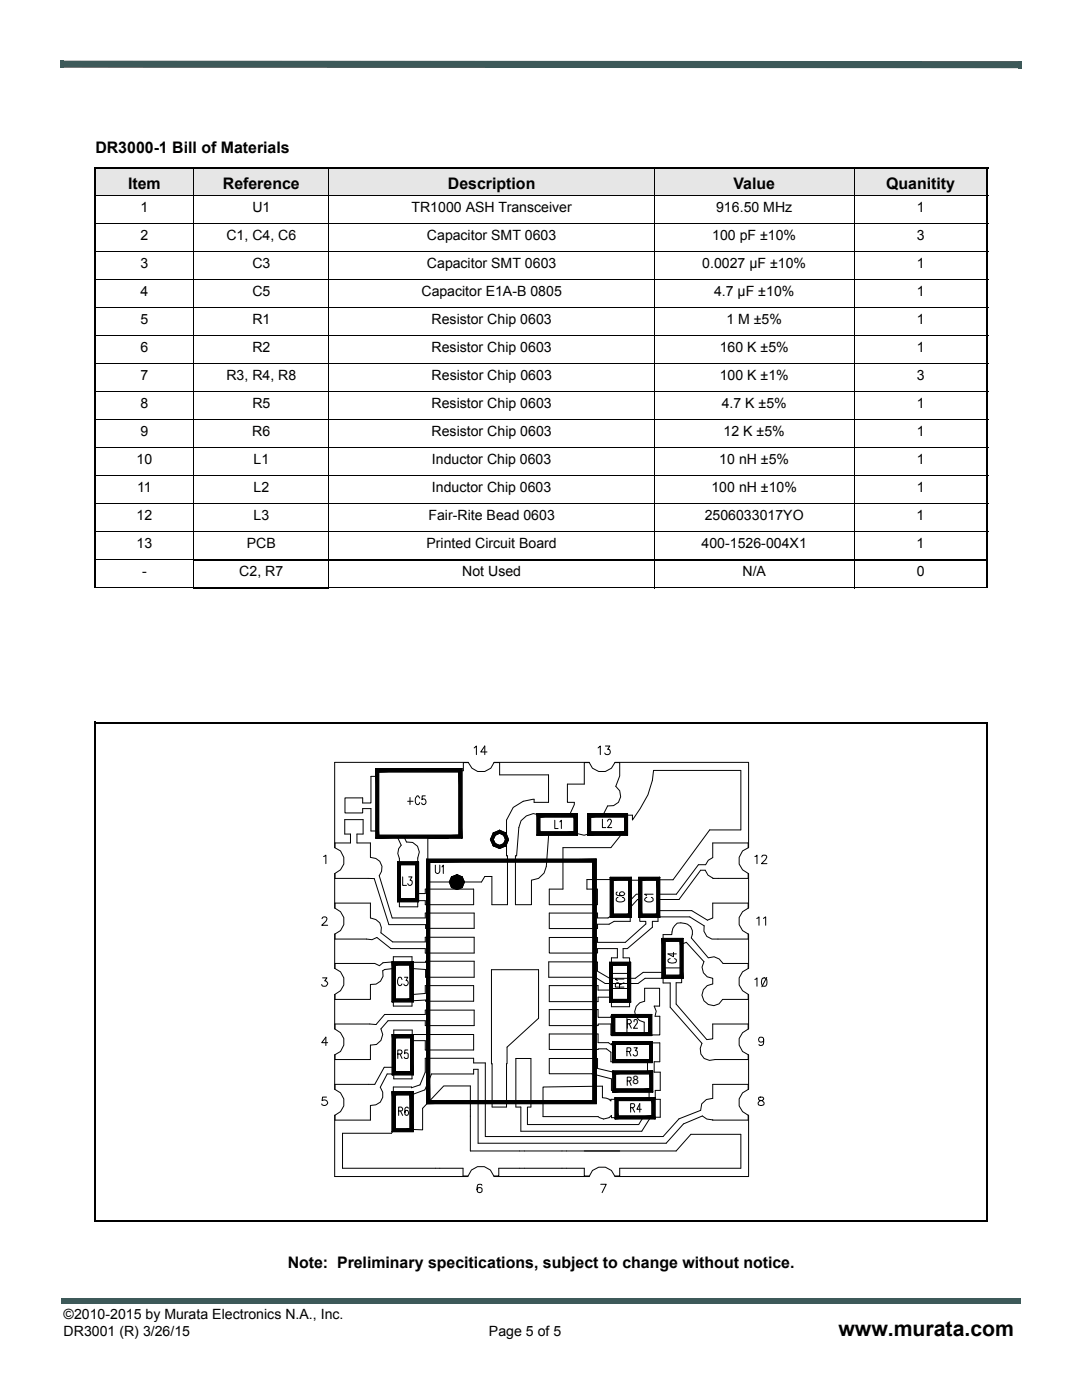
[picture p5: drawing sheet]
<svg xmlns="http://www.w3.org/2000/svg" width="216mm" height="279mm" viewBox="0 0 216 279" stroke-linecap="round" stroke-linejoin="round" font-family="sans-serif">
<g fill="#3d5959">
<path d="M12 12.1h.7v1.4h-.7z"/>
<path d="M203.2 12.2h.7v1.4h-.7z"/>
<path d="M12.7 12.1l190.5 .1v1.4l-190.5-.1z"/>
<path d="M12.2 259.2h.5v1.1h-.5z"/>
<path d="M12.7 259.2h191v1.1h-191z"/>
</g>
<path d="M55.8 141.5h104.7v104.1h-104.7z" fill="#fff"/>
<path d="M55.8 141.5h104.7v104.1h-104.7z" fill="none" stroke="#fff" stroke-width=".2"/>
<path d="M56.9 142.7h102.4v101.7h-102.4z" fill="#fff"/>
<g fill="none" stroke="#000" stroke-width=".2">
<path d="M66.8 152.1h26.6a2.7 2.7 0 0 0 2.6 2 2.7 2.7 0 0 0 2.6-2h19a2.7 2.7 0 0 0 2.5 2 2.7 2.7 0 0 0 2.6-2h26.7v17.1a2.7 2.7 0 0 0-2 2.5 2.7 2.7 0 0 0 2 2.6v6.9a2.72 2.72 0 0 0-2 2.6 2.72 2.72 0 0 0 2 2.6v6.9a2.72 2.72 0 0 0-2 2.6 2.72 2.72 0 0 0 2 2.6v6.8a2.7 2.7 0 0 0-2 2.6 2.7 2.7 0 0 0 2 2.6v6.9a2.72 2.72 0 0 0-2 2.6 2.72 2.72 0 0 0 2 2.6v12.2h-26.7a2.69 2.69 0 0 0-2.6-1.9 2.69 2.69 0 0 0-2.5 1.9h-19a2.7 2.7 0 0 0-2.6-2.1 2.7 2.7 0 0 0-2.7 2.1h-26.5v-12.2a2.74 2.74 0 0 0 1.9-2.6 2.74 2.74 0 0 0-1.9-2.6v-6.9a2.72 2.72 0 0 0 1.9-2.6 2.72 2.72 0 0 0-1.9-2.6v-6.8a2.74 2.74 0 0 0 1.9-2.6 2.74 2.74 0 0 0-1.9-2.6v-6.9a2.74 2.74 0 0 0 1.9-2.6 2.74 2.74 0 0 0-1.9-2.6v-6.9a2.72 2.72 0 0 0 1.9-2.5 2.72 2.72 0 0 0-1.9-2.6zM75 153.4l.6 .7v12.6l-.6 .6zM75 153.4h17.2l-.6 .7h-16zM75.2 154.9h-1.2v5.4h-1.6v-1.1h-3.6v3h3.6v-.8h1.6v4.4h1.2M81.3 159.9h1.1M81.8 159.2v1.4M83.8 159.3l-.3-.5a.98 .98 0 0 0-.4 1.7l.1 .1a.44 .44 0 0 0 .6-.4M84.9 158.8h-.7v.7a.54 .54 0 0 1 .8 .5 .54 .54 0 0 1-.8 .5l-.1-.2M92.2 153.4v13.9l-.6-.6v-12.6zM93.4 152.2h-.9v1.6h-3.1M94.6 149.3l.5-.4v1.7M97.2 150.1h-1.3l.8-1.2v1.7"/>
<path d="M98.6 152.2h1.1v2.4h9.8v5.5h-2.9v-.6l-2.2 .4-2 1.2-1.3 2.6v7.1h.2v9.8h-3.2v-5.7h-1.4l-.6 1.1h-10.7v-8.7h4v-.4M117.6 152.2h-1v4.3h-3.4v3.6h1.4v.5l-.9 2.1h-.5M119.3 149.3l.5-.4v1.7M120.8 148.9h.9l-.5 .6a.56 .56 0 0 1 .4 .9 .56 .56 0 0 1-.9-.1M122.7 152.2h1v2.7l-.8 2a2.15 2.15 0 0 1 .8 2.7 2.15 2.15 0 0 1-2.5 1.2l-.9 1.9M64.6 170.9l.4-.2v1.7M66.8 169.2v-1h3.1v-1.7h-1.1v-2.9h3.7v2.9h-1.3v1.7h2.7v2.9a2.17 2.17 0 0 1 2.2 1.2 2.17 2.17 0 0 1-.4 2.5l2.6 8.4h6.6v-1h9.7v3.1h-9.7v-.8h-7.3l-2.9-9.2h-7.9v-1M75 167.3l.6-.6h16l.6 .6zM79.2 166.9l.9 1.8-.6 .7-.1 .9 .3 1v2.9M79.3 172l.6 .6v6.7l-.6 .7zM79.3 172h4.2l-.6 .6h-3zM79.9 179.3h3l.6 .7h-4.2z"/>
<path d="M80.3 175v1.7h.8M80.6 166.9l.5 1.1 1.2 .1 1 .8 .4 1.1-.3 1.2v3h-.2M81.6 175h.6l-.4 .7a.49 .49 0 0 1 .4 .7 .49 .49 0 0 1-.8-.1M82.9 172.6l.6-.6v8l-.6-.7zM83.2 177.8h.2v.5h1.5v-.9h9.6v3.2h-9.6v-.9h-1.5v1.3h-3.7v-2.6M85.1 171.5h33.9l-.7 .5h-32.6zM85.1 171.5l.6 .5v47.6l-.6 .7zM86.9 172.7v1.4l.3 .2 .3-.1 .3-.3v-1.2M88.2 173l.3-.3v1.6M89.7 176h1.5l-1.1 1.1zM90.1 175l1.1 1h-1.5zM90.1 177.1l1.1-1.1v1.5z"/>
<path d="M90.1 175l1.1-.4v1.4zM91.2 176l1 1.1-1 .4zM91.2 174.6l1 .4-1 1zM91.2 176h1.5l-.5 1.1zM92.2 175l.5 1h-1.5zM97.9 167.6h.5l.4 .8-.4 .4zM98.4 166.2l.4 .5-.4 .9h-.5zM98.4 166.2l1.3-.5v.6l-.9 .4zM98.8 168.4l.9 .3v.6l-1.3-.5zM99.7 168.7l.8-.3 .4 .4-1.2 .5zM99.7 165.7l1.2 .5-.4 .5-.8-.4zM100.5 166.7l.4-.5 .6 1.4h-.6z"/>
<path d="M100.9 167.6h.6l-.6 1.2-.4-.4zM107.1 162.4l.6 .6v3l-.6 .7zM107.1 162.4h8.1l-.6 .6h-6.9zM107.7 166h6.9l.6 .7h-8.1zM109.7 162.7h-1.8a3.1 3.1 0 0 0-4.4 2.5l-.4 5.6h-.3v9.8h3.2v-4.9l1.5-.4 1.1-1.1 .4-1.3 .5-6.5 .2-.1M110.7 163.7v1.7h.7M111.7 164l.3-.3v1.7M113.2 166.3l2 .1 1.3 .3 2.1-.4M115.2 162.4v4.3l-.6-.7v-3zM117.2 162.4l.7 .6v3l-.7 .7zM117.2 162.4h8l-.5 .6h-6.8zM117.9 166h6.8l.5 .7h-8z"/>
<path d="M118.3 172l.7-.5v48.8l-.7-.7zM120.2 163.5v1.7h.7M121.2 163.9a.39 .39 0 0 1 .4-.4 .39 .39 0 0 1 .4 .3l-.1 .6-.7 .8h.9M121.8 175.1h4.2l-.6 .6h-3.1zM121.8 175.1l.5 .6v6.7l-.5 .7zM122.2 177.1v-1.6h-5.1v1.9h2.1v3.2h-9.6v-3.2h2.7v-8.2h9.6l2.2-2.8-.9-.1h1.7v-3.6h-1.7h3v1l1.5-2.3 1.6-2.8 .9-2.9 .2-1.9h17.4v11.8h-6.2l-7.3 10h-2.9v1.5M123.2 178l-.2 .1v.3a1.03 1.03 0 0 0 1.7-.1 .54 .54 0 0 0-.6-.3 .54 .54 0 0 0-.5 .4l.5 .4M123.2 162.7h.1M123.3 179.1l-.3 .3a.79 .79 0 0 0 1.2 .6 .45 .45 0 0 0 .5-.4 .45 .45 0 0 0-.3-.5h-.2M125.2 162.4v4.3l-.5-.7v-3zM125.4 175.7l.6-.6v8l-.6-.7zM125.5 177.1v-1.4h2.2v1.4h.1"/>
<path d="M127.4 175.1h4.3l-.6 .6h-3zM127.4 175.1l.7 .6v6.7l-.7 .7zM127.7 178.5h-.7l-1.3 1.3M127.7 179.5h-.5l-1.4 1.6v2.8h-3.3l-1 .5h-2.3v.9h-9.6v-3.1h9.6v1h2.1l.8-.5v-1.9M129.1 179.1l-.5 .3a.98 .98 0 0 0 1.7 .2v-.3l-.3-.2M130.3 178.5h-1.7l.4 .3M131.1 175.7l.5-.6v8l-.5-.7zM149.3 169.2v-1h-7.1v3l-.9 .5-.5 .9h-1.4l-4.4 5.9h-3.6M149.3 174.3v1h-6.8a2.32 2.32 0 0 1-1.8-1.6h-.9l-4.3 5.8h-4.1M150.6 170.9l.4-.2v1.7M152 171a.49 .49 0 0 1 .5-.3 .49 .49 0 0 1 .5 .4l-.2 .5-.9 .8h1.1M64.3 183.3a.5 .5 0 0 1 .5-.3 .5 .5 0 0 1 .4 .4l-.2 .5-.8 .8h1.2"/>
<path d="M64.4 195.2h.8l-.4 .5a.56 .56 0 0 1 .6 .7 .56 .56 0 0 1-.8 .4l-.3-.1-.1-.2M66.8 181.2v-1h7.1v3a2.2 2.2 0 0 1 2.1 3l2.4 1.8h6.5v-1h9.7v3.2h-9.7v-.9h-6.9l-2.8-2.2-1 .4-1.1-.1h-6.3v-1M66.8 193.3v-1h8l.9 .4 .7-.6 2.1-.1v-1.1h3.7v1.1h2.7v-.2h9.7v3.2h-9.7v-1.5l-2.7-.2v.8h-.1M78.2 192h4.3l-.7 .6h-2.9zM78.2 199.9l.7-.5h2.9l.7 .5zM78.2 192l.7 .6v6.8l-.7 .5zM78.6 194.1l-.1-.8-1.7 .2-.4 .2a2.12 2.12 0 0 1-2.5 2.8v3h-7.1v-1M78.6 197.6l-.1 3.2h3.7v-1.1l2.7-.1v.2M80.2 195.5a.42 .42 0 0 0-.4-.5 .42 .42 0 0 0-.4 .5l.1 1a.4 .4 0 0 0 .4 .2 .4 .4 0 0 0 .3-.3M80.7 195h.7l-.4 .7a.48 .48 0 0 1 .4 .7 .48 .48 0 0 1-.8 0M81.8 192.6l.7-.6v7.9l-.7-.5zM82.1 197.6h.1v.9l2.7-.2v-1.6h9.6v3.1h-9.6"/>
<path d="M98.1 193.5h9.4v9.7l-6.3 5.8-.1 11.9h-2.9zM109.6 196.7h9.7v.9h2.7v-.3h3.6v3.6h-3.6v-1.9h-2.7v.9h-9.7zM121.6 192h4.2l-.6 .6h-3zM121.6 192l.6 .6v6.9l-.6 .5zM122.2 199.5h3l.6 .5h-4.2zM122.3 182.4h3.1l.6 .7h-4.2zM123.6 197l-.1-.7-.2-.2-.3 .1-.2 .2v.6h1.7M124.5 196.1l-.9 .5M124.5 195.4h-1.7l.4 .3M125.2 192.6l.6-.6v8l-.6-.5zM127.7 180.8v3.1h1.2v.5l-4.1 3.7h-5.6v-1h-9.6v3.1h9.6v-.9h4v1.9h-1.2v3.1h3.6v-3.1h-1.3v-1.9h.9l5-4.2v-1.2h1.1v-.9h6.3l2.9 1.8a2.15 2.15 0 0 0 2.8 2.6h6v-1M128.1 182.4h3l.6 .7h-4.3z"/>
<path d="M131.4 180.8v.9h6.6l3.2 1.9 1-.4v-3h7.1v1M132.1 187.3h4.2l-.6 .6h-3zM132.1 187.3l.6 .6v6.7l-.6 .6zM132.1 195.2l.6-.6h3l.6 .6zM132.4 189.6l-.1-3.1h1.7a2.51 2.51 0 0 1 1.1-2.3 2.19 2.19 0 0 1 2.4 .5 2.19 2.19 0 0 1 .4 2.5l3.4 4 1.2-.3 1 .5 .8 .9h5v1M133.7 191.3a.42 .42 0 0 0-.4 .4 .42 .42 0 0 0 .4 .4h1l.3-.5-.4-.3M134.4 190.1v.8l-1.1-.5h1.7M135.7 187.9l.6-.6v7.9l-.6-.6zM136 189.6v-1.2l.9-.3 3.6 3.8a2.13 2.13 0 0 0 1.7 3.3v1.2a2.16 2.16 0 0 0-1.8 3.3 2.16 2.16 0 0 0 3.8-.2h5.1v-1M136 189.6h.1M150.6 195.5l.4-.3v1.6M151 183.3l.4-.3v1.7"/>
<path d="M152.1 195.2a.58 .58 0 0 1 .9 .3v.4a.69 .69 0 0 1-.5 .9h-.4l-.2-.7zM152.3 183.3l.5-.3v1.7M153 195.1l-1 1.8M65.2 218.9h-.8l-.1 .7a.6 .6 0 0 1 1 .2 .6 .6 0 0 1-.7 .8l-.3-.1-.1-.2M65.4 208.1h-1.2l.8-1.1v1.7M66.8 205.3v-.9l8.2 .1 1.8-2h8.1v-.9h9.7v3.1h-9.7v-1h-7.5l-1.4 1.6a2.11 2.11 0 0 1 0 2.3 2.11 2.11 0 0 1-2.1 1v2.9h-7.1v-1M78.2 217.9h4.3l-.7 .6h-2.9zM78.2 217.9l.7 .6v6.8l-.7 .5zM78.3 206.5h4.2l-.6 .6h-3zM78.3 206.5l.6 .6v6.7l-.6 .7zM78.6 212.2v.8h-1.9l-1.9 3.4h-8v1M78.7 208.7l-.1-3.1h3.7v.9h12.2v3h-9.6v-1.8h-2.8v1"/>
<path d="M78.9 213.8h3l.6 .7h-4.2zM79.4 210.4l.7-.1 .1-.2-.1-.5h-.7v1.6M79.8 210.4l.4 .8M81.4 209.5h-.6l-.1 .8 .1-.1a.43 .43 0 0 1 .6 .2l-.1 .8h-.5l-.1-.2M81.8 218.5l.7-.6v7.9l-.7-.5zM82.2 212.2v3.1h-3.6v-1h-1.3l-1.4 2.7a2.2 2.2 0 0 1 .3 2.5 2.2 2.2 0 0 1-2.3 1.1v2.9h-7.1v-1M82.5 206.5v8l-.6-.7v-6.7zM109.6 201.5h9.7v1.5h2.6v-.2h3.2v3.7h-3.2v-2.1h-2.6v.3h-9.7zM122.1 202.5l.6 .5v3.1l-.6 .6zM122.1 202.5h7.9l-.6 .5h-6.7zM122.1 206.7l.6-.6h6.7l.6 .6zM122.2 207.9l.6 .5v3.1l-.6 .6z"/>
<path d="M122.2 207.9h8l-.6 .5h-6.8zM122.3 213.7l.5 .6v3l-.5 .7zM122.3 213.7h7.9l-.5 .6h-6.9zM122.7 219.1l.6 .5v3.1l-.6 .6zM122.7 219.1h8l-.6 .5h-6.8zM122.8 211.5h6.8l.6 .6h-8zM122.8 217.3h6.9l.5 .7h-7.9zM125 208.3h-3v.2l-.6-.4h-2.1v-1.7h-9.7v3h9.7v-.1h1.7l.9 .7v1.9h3.1v-.1M125.1 217.6v.2M125.1 213.9h-3.1l-2.8-.7v-2h-9.6v3.1h8.5l3.9 1v2.3h3.1M125.1 209.8h.7v-.6l-.7-.1v1.6M125.2 215.7l.7-.1v-.5l-.7-.1v1.6"/>
<path d="M125.2 204.3l.6-.1 .2-.2-.2-.4-.6-.1v1.7M125.2 219.4h-3.3v.3l-.4-.3-1.3-.3v-2.3l-11.8 .1v5.9h10.9l1.1 .5 1.1-.2 .5-.5v.5l3.1-.1M125.5 209.8l.4 .9M125.5 204.3l.5 .9M125.6 215.7l.3 .9M126.5 209.1h.7l-.4 .6 .4 .1v.7l-.6 .2-.3-.3M126.5 203.9l.1-.3 .1-.1h.3l.2 .2v.5l-.8 1h.8M128.4 217.6h.9M128.5 211.8v.2h.7v1.9h-.7M128.5 208.1h3.2l-.1 3.8h-1.1v2.1h1.2v3.6h-1v1.8h1v3.6h-1.9l-1.7 2.8h-24.2v-4.9h-1v-9.7h3v9.7h-.7v3.5h22.2l.9-1.4M128.6 217.6v.2h.7M129.4 203l.6-.5v4.2l-.6-.6z"/>
<path d="M129.5 217.6v1.8h-.9M129.6 208.4l.6-.5v4.2l-.6-.6zM129.7 214.3l.5-.6v4.3l-.5-.7zM130.1 219.6l.6-.5v4.2l-.6-.6zM130.7 202.8l.2-1-.4-1h1.1v-3.6h-3v2.6a2.1 2.1 0 0 0-2 2.1 2.1 2.1 0 0 0 1.9 2.1v2.5h3.2v-3.7h-1M149.3 217.4v-1h-7.1v2.8l-1.3 .2-.9 .9-.2 1.3-4.3 1.7-3.2 3.5h-35.5v-14.7h-2.3v-.9h-9.6v2.8l-1.1 2.5-1.7 .6v-.2h-3.6l.1 3.1M149.3 205.3v-.9h-7.1v2.9l-1.2 .2-6.1-7.1v-4.3h1.1v-2.9h-3.7v.9h-4l-1.5 1.1h-5.2l-2.4-1.4v-1.8h-9.7v3h9.2l2.1 1.3h6.5l1.4-1.1h3.6v1h1.4v4.8l6.4 7.2a2.16 2.16 0 0 0 0 2.6 2.16 2.16 0 0 0 2.6 .7h6.6v-1M151.4 219v.5l.5 .1a.59 .59 0 0 1 .5 .9l-.4 .1a.52 .52 0 0 1-.7-.5 1.03 1.03 0 0 1 .9-.6l.2-.3a.75 .75 0 0 0-1-.2zM152.4 207.5l-.1 .3-.4 .2-.5-.2v-.3a.51 .51 0 0 1 .5-.5 .51 .51 0 0 1 .5 .5l-.1 .8a.51 .51 0 0 1-.9 .1M78.2 225.8l.7-.5h2.9l.7 .5zM78.6 223.5l-.1 2-.4 .7h-9.8v7h24.1v1.5h.9M79.5 221.7l.7-.1 .1-.2-.1-.3-.7-.2v1.7"/>
<path d="M79.9 221.7l.4 .9M81.4 221.2l-.2-.3-.4 .4v1.1l.4 .2a.5 .5 0 0 0 .3-.6 .5 .5 0 0 0-.6-.4l-.1 .5M82.1 223.5h.2v1.9l2 .1v-4.3l4.2-4.5h5.4v13h41l3-3.3h9.9v6.8h-24.1v1.5h-1M82.1 220v-1.5l2.7-1 1.3-3.2h8.4v-.9h.9v14.8h37.5l3.5-3.9 3.7-1.6 .9 .6 1.2 .2h7.1v-1M85.1 220.3l.6-.7h32.6l.7 .7zM96.2 236.6l-.1-.2-.4-.1a.77 .77 0 0 0-.5 1.1l.1 .4 .4 .2 .5-.2v-.3a.42 .42 0 0 0-.5-.5h-.3l-.2 .4M98.6 234.7h.9v-1.5h17.1v1.5h1M103.9 220.2h1.3M119.9 236.3h1.1l-.9 1.7M122.7 223.3l.6-.6h6.8l.6 .6zM125.8 221.1h.5l.2-.2 .1-.2-.1-.4h-.7v1.7M126.2 221.1l.4 .9"/>
<path d="M128 221.4h-.9l.6-1.1v1.7"/>
</g>
<g fill="#000" stroke="#000" stroke-width=".2">
<path d="M75 153.4h17.2l-16.6 .7zM75.6 154.1l16.6-.7-.6 .7zM91.6 154.1l.6 13.2-.6-.6zM92.2 153.4v13.9l-.6-13.2zM75 153.4l.6 13.3-.6 .6zM75 153.4l.6 .7v12.6zM79.3 172l.6 7.3-.6 .7zM79.3 172h4.2l-3.6 .6zM79.3 172l.6 .6v6.7zM79.9 172.6l3.6-.6-.6 .6zM82.9 172.6l.6 7.4-.6-.7zM79.9 179.3h3l-3.6 .7z"/>
<path d="M82.9 172.6l.6-.6v8zM79.3 180l3.6-.7 .6 .7zM85.1 171.5h33.9l-33.3 .5zM85.7 172l33.3-.5-.7 .5zM89.7 176h1.5l-1.1 1.1zM90.1 175l1.1 1h-1.5zM90.1 177.1l1.1-1.1v1.5zM90.1 175l1.1-.4v1.4zM91.2 176l1 1.1-1 .4zM75.6 166.7h16l-16.6 .6zM75 167.3l16.6-.6 .6 .6zM91.2 174.6l1 .4-1 1z"/>
<path d="M91.2 176h1.5l-.5 1.1zM92.2 175l.5 1h-1.5zM97.9 167.6h.5v1.2zM98.4 166.2l.4 .5-.9 .9zM98.4 167.6l.4 .8-.4 .4zM98.8 168.4l.9 .9-1.3-.5zM97.9 167.6l.9-.9-.4 .9zM98.8 168.4l.9 .3v.6zM98.4 166.2l1.3-.5v.6zM98.4 166.2l1.3 .1-.9 .4zM99.7 168.7l1.2 .1-1.2 .5zM99.7 168.7l.8-.3 .4 .4z"/>
<path d="M99.7 165.7l.8 1-.8-.4zM100.9 167.6h.6l-1 .8zM100.9 166.2v1.4l-.4-.9zM99.7 165.7l1.2 .5-.4 .5zM100.5 168.4l1-.8-.6 1.2zM100.9 166.2l.6 1.4h-.6zM107.1 162.4l.6 3.6-.6 .7zM107.1 162.4h8.1l-7.5 .6zM107.1 162.4l.6 .6v3zM107.7 163l7.5-.6-.6 .6zM114.6 163l.6 3.7-.6-.7zM107.7 166h6.9l-7.5 .7z"/>
<path d="M115.2 162.4v4.3l-.6-3.7zM107.1 166.7l7.5-.7 .6 .7zM117.2 162.4l.7 3.6-.7 .7zM117.2 162.4h8l-7.3 .6zM117.2 162.4l.7 .6v3zM117.9 163l7.3-.6-.5 .6zM118.3 172l.7 48.3-.7-.7zM118.3 172l.7-.5v48.8zM121.8 175.1h4.2l-3.7 .6zM122.4 175.7l3.6-.6-.6 .6zM124.7 163l.5 3.7-.5-.7zM117.9 166h6.8l-7.5 .7z"/>
<path d="M125.2 162.4v4.3l-.5-3.7zM117.2 166.7l7.5-.7 .5 .7zM125.4 175.7l.6 7.4-.6-.7zM125.4 175.7l.6-.6v8zM127.4 175.1h4.3l-3.6 .6zM128.1 175.7l3.6-.6-.6 .6zM131.1 175.7l.5 7.4-.5-.7zM131.1 175.7l.5-.6v8zM78.2 192h4.3l-3.6 .6zM78.2 192l.7 7.4-.7 .5zM78.9 192.6l3.6-.6-.7 .6zM78.2 192l.7 .6v6.8z"/>
<path d="M81.8 192.6l.7 7.3-.7-.5zM78.2 199.9l.7-.5h2.9zM81.8 192.6l.7-.6v7.9zM78.2 199.9l3.6-.5 .7 .5zM121.6 192h4.2l-3.6 .6zM121.8 175.1l.5 7.3-.5 .7zM122.2 192.6l3.6-.6-.6 .6zM121.6 192l.6 .6v6.9zM121.8 175.1l.5 .6v6.7zM125.2 192.6l.6 7.4-.6-.5zM122.2 199.5h3l-3.6 .5zM122.3 182.4h3.1l-3.6 .7z"/>
<path d="M125.2 192.6l.6-.6v8zM121.8 183.1l3.6-.7 .6 .7zM127.4 175.1l.7 7.3-.7 .7zM127.4 175.1l.7 .6v6.7zM128.1 182.4h3l-3.7 .7zM127.4 183.1l3.7-.7 .6 .7zM132.1 187.3h4.2l-3.6 .6zM132.1 187.3l.6 7.3-.6 .6zM132.7 187.9l3.6-.6-.6 .6zM132.1 187.3l.6 .6v6.7zM135.7 187.9l.6 7.3-.6-.6zM132.1 195.2l.6-.6h3z"/>
<path d="M135.7 187.9l.6-.6v7.9zM132.1 195.2l3.6-.6 .6 .6zM78.2 217.9h4.3l-3.6 .6zM78.3 206.5h4.2l-3.6 .6zM78.3 206.5l.6 7.3-.6 .7zM78.9 207.1l3.6-.6-.6 .6zM78.3 206.5l.6 .6v6.7zM78.9 218.5l3.6-.6-.7 .6zM81.8 218.5l.7 7.3-.7-.5zM81.9 207.1l.6 7.4-.6-.7zM78.9 213.8h3l-3.6 .7zM82.5 206.5v8l-.6-7.4z"/>
<path d="M78.3 214.5l3.6-.7 .6 .7zM81.8 218.5l.7-.6v7.9zM85.1 171.5l.6 .5v47.6zM85.7 219.6h32.6l-33.2 .7zM121.6 192l.6 7.5-.6 .5zM122.1 202.5l.6 3.6-.6 .6zM122.1 202.5h7.9l-7.3 .5zM122.2 207.9l.6 3.6-.6 .6zM122.2 207.9h8l-7.4 .5zM122.3 213.7l.5 3.6-.5 .7zM122.3 213.7h7.9l-7.4 .6zM122.1 202.5l.6 .5v3.1z"/>
<path d="M122.7 203l7.3-.5-.6 .5zM122.7 219.1h8l-7.4 .5zM122.2 207.9l.6 .5v3.1zM122.8 208.4l7.4-.5-.6 .5zM122.3 213.7l.5 .6v3zM122.8 214.3l7.4-.6-.5 .6zM123.3 219.6l7.4-.5-.6 .5zM121.6 200l3.6-.5 .6 .5zM129.4 203l.6 3.7-.6-.6zM122.1 206.7l.6-.6h6.7zM129.6 208.4l.6 3.7-.6-.6zM122.8 211.5h6.8l-7.4 .6z"/>
<path d="M129.7 214.3l.5 3.7-.5-.7zM122.8 217.3h6.9l-7.4 .7zM129.4 203l.6-.5v4.2zM122.1 206.7l7.3-.6 .6 .6zM130.1 219.6l.6 3.7-.6-.6zM129.6 208.4l.6-.5v4.2zM122.2 212.1l7.4-.6 .6 .6zM129.7 214.3l.5-.6v4.3zM122.3 218l7.4-.7 .5 .7zM130.1 219.6l.6-.5v4.2zM78.2 217.9l.7 7.4-.7 .5zM78.2 217.9l.7 .6v6.8z"/>
<path d="M78.2 225.8l.7-.5h2.9zM78.2 225.8l3.6-.5 .7 .5zM85.1 171.5l.6 48.1-.6 .7zM85.1 220.3l33.2-.7 .7 .7zM122.7 219.1l.6 3.6-.6 .6zM122.7 219.1l.6 .5v3.1zM122.7 223.3l.6-.6h6.8zM122.7 223.3l7.4-.6 .6 .6z"/>
</g>
<g fill="#e6e6e6">
<path d="M19 33.5h19.7v5.6h-19.7z"/>
<path d="M38.7 33.5h26.9v5.6h-26.9z"/>
<path d="M65.6 33.5h65v5.6h-65z"/>
<path d="M130.6 33.5h39.8v5.6h-39.8z"/>
<path d="M170.4 33.5h26.6v5.6h-26.6z"/>
</g>
<path d="M18.8 33.5h178.4M19 33.7v83.5M197 33.7v83.5M38.6 111.7h158.6M38.8 117.3h26.8M19 144.2h178.1M19 144v99.6M196.9 144.2v99.6M18.8 243.7h178.1" fill="none" stroke="#000" stroke-width=".36"/>
<g fill="none" stroke="#000" stroke-width=".2">
<path d="M18.8 39.1h178.4M38.7 33.3v84.2M65.6 33.3v84.2M130.6 33.3v84.1M170.4 33.3v84.1M18.8 44.7h178.4M18.8 50.3h178.4M18.8 55.9h178.4M18.8 61.4h178.4M18.8 67h178.4M18.8 72.6h178.4M18.8 78.2h178.4"/>
<path d="M18.8 83.8h178.4M18.8 89.4h178.4M18.8 95h178.4M18.8 100.6h178.4M18.8 106.2h178.4M18.8 111.7h20M18.8 117.3h19.8M65.7 117.3h131.5"/>
</g>
<text font-size="4.2" x="167.3" y="266.7">www.murata.com</text>
<g font-size="3.2">
<text x="19" y="30.4">DR3000-1 Bill of Materials</text>
<text x="25.5" y="37.7">Item</text>
<text x="44.5" y="37.7">Reference</text>
<text x="89.4" y="37.7">Description</text>
<text x="146.4" y="37.7">Value</text>
<text x="176.8" y="37.7">Quanitity</text>
<text x="57.4" y="253.1">Note: Preliminary specitications, subject to change without notice.</text>
</g>
<g font-size="2.8">
<text x="28" y="42.4">1</text>
<text x="28" y="48">2</text>
<text x="45.2" y="48">C1, C4, C6</text>
<text x="50.4" y="42.4">U1</text>
<text x="82.1" y="42.4">TR1000 ASH Transceiver</text>
<text x="85.2" y="48">Capacitor SMT 0603</text>
<text x="142.1" y="48">100 pF ±10%</text>
<text x="142.9" y="42.4">916.50 MHz</text>
<text x="182.9" y="48">3</text>
<text x="182.9" y="42.4">1</text>
<text x="28" y="53.6">3</text>
<text x="50.4" y="53.6">C3</text>
<text x="85.2" y="53.6">Capacitor SMT 0603</text>
<text x="140.1" y="53.6">0.0027 µF ±10%</text>
<text x="182.9" y="53.6">1</text>
<text x="28" y="59.2">4</text>
<text x="50.4" y="59.2">C5</text>
<text x="84.1" y="59.2">Capacitor E1A-B 0805</text>
<text x="142.5" y="59.2">4.7 µF ±10%</text>
<text x="182.9" y="59.2">1</text>
<text x="28" y="64.7">5</text>
<text x="50.4" y="64.7">R1</text>
<text x="86.1" y="64.7">Resistor Chip 0603</text>
<text x="144.9" y="64.7">1 M ±5%</text>
<text x="182.9" y="64.7">1</text>
<text x="28" y="70.3">6</text>
<text x="50.4" y="70.3">R2</text>
<text x="86.1" y="70.3">Resistor Chip 0603</text>
<text x="143.6" y="70.3">160 K ±5%</text>
<text x="182.9" y="70.3">1</text>
<text x="28" y="75.9">7</text>
<text x="45.2" y="75.9">R3, R4, R8</text>
<text x="86.1" y="75.9">Resistor Chip 0603</text>
<text x="143.6" y="75.9">100 K ±1%</text>
<text x="182.9" y="75.9">3</text>
<text x="28" y="81.5">8</text>
<text x="50.4" y="81.5">R5</text>
<text x="86.1" y="81.5">Resistor Chip 0603</text>
<text x="144" y="81.5">4.7 K ±5%</text>
<text x="182.9" y="81.5">1</text>
<text x="28" y="87.1">9</text>
<text x="50.3" y="87.1">R6</text>
<text x="86.1" y="87.1">Resistor Chip 0603</text>
<text x="144.4" y="87.1">12 K ±5%</text>
<text x="182.9" y="87.1">1</text>
<text x="27.2" y="92.7">10</text>
<text x="50.6" y="92.7">L1</text>
<text x="86.2" y="92.7">Inductor Chip 0603</text>
<text x="143.5" y="92.7">10 nH ±5%</text>
<text x="182.9" y="92.7">1</text>
<text x="27.3" y="98.3">11</text>
<text x="50.6" y="98.3">L2</text>
<text x="86.2" y="98.3">Inductor Chip 0603</text>
<text x="142" y="98.3">100 nH ±10%</text>
<text x="182.9" y="98.3">1</text>
<text x="27.2" y="103.9">12</text>
<text x="50.6" y="103.9">L3</text>
<text x="85.5" y="103.9">Fair-Rite Bead 0603</text>
<text x="140.6" y="103.9">2506033017YO</text>
<text x="182.9" y="103.9">1</text>
<text x="27.2" y="109.5">13</text>
<text x="49.2" y="109.5">PCB</text>
<text x="85.1" y="109.5">Printed Circuit Board</text>
<text x="140" y="109.5">400-1526-004X1</text>
<text x="182.9" y="109.5">1</text>
<text x="28.3" y="115">-</text>
<text x="47.8" y="115">C2, R7</text>
<text x="92.2" y="115">Not Used</text>
<text x="148.2" y="115">N/A</text>
<text x="182.9" y="115">0</text>
<text x="12.7" y="263.2">©2010-2015 by Murata Electronics N.A., Inc.</text>
<text x="12.7" y="266.7">DR3001 (R) 3/26/15</text>
<text x="97.6" y="266.7">Page 5 of 5</text>
</g>
<text font-size="2.3" x="126.2" y="216.4">8</text>
</svg>
